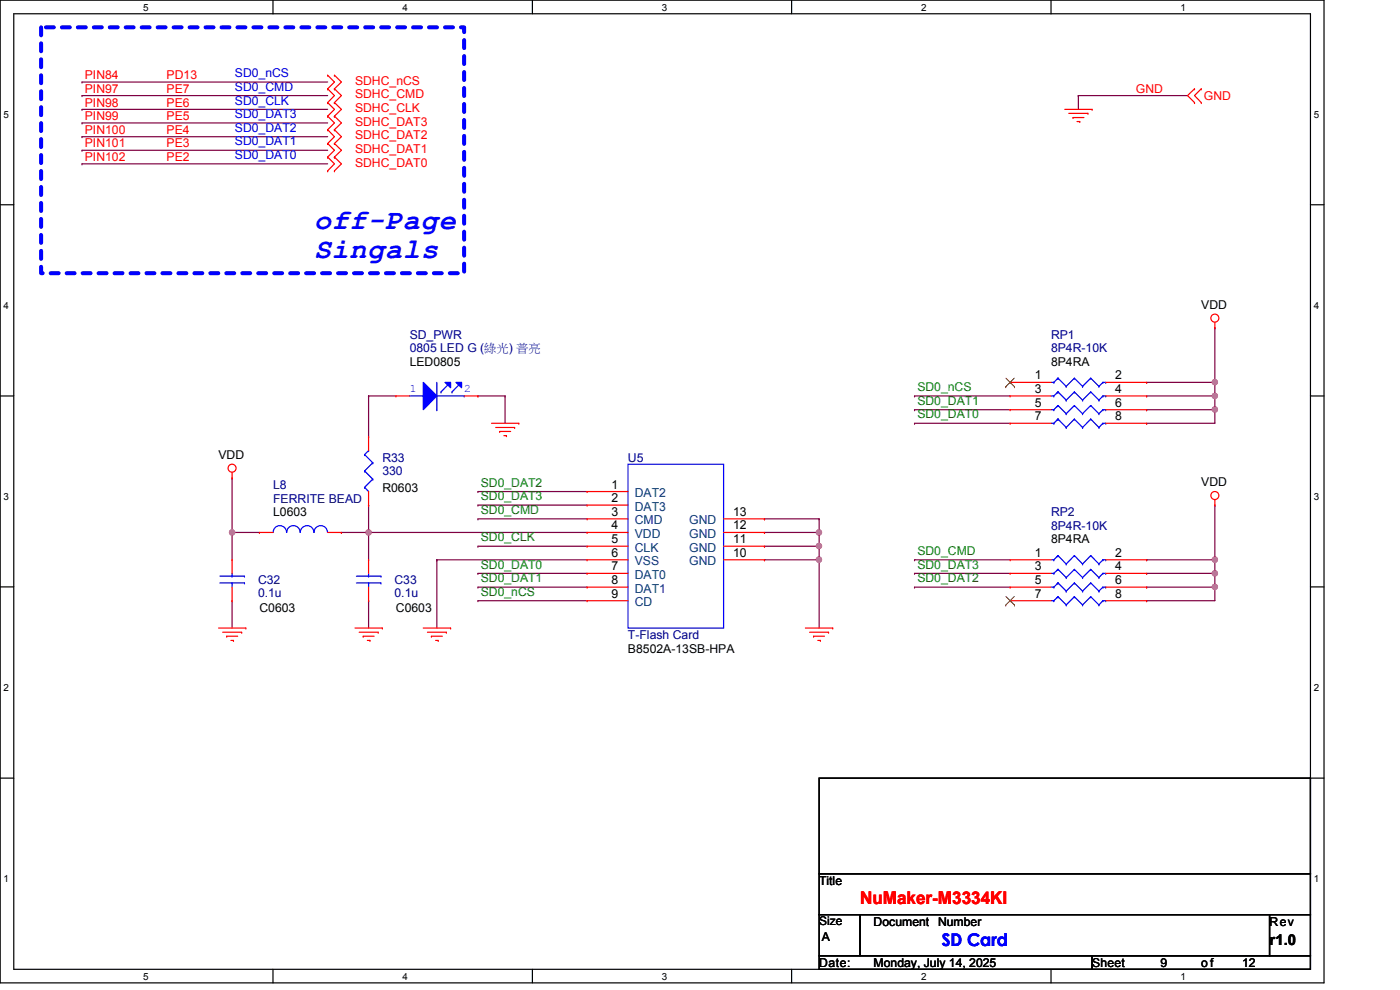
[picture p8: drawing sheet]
<svg xmlns="http://www.w3.org/2000/svg" width="297mm" height="210mm" viewBox="0 0 297 210" stroke-linecap="round" stroke-linejoin="round" font-family="sans-serif">
<path d="M0 0h280.9v208.5h-280.9zM2.9 2.9h275.1v202.7h-275.1z" fill="none" stroke="#000" stroke-width=".25"/>
<g fill="#fff">
<path d="M30.4 .3h1.1v2.4h-1.1z"/>
<path d="M30.4 205.9h1.1v2.3h-1.1z"/>
</g>
<path d="M57.9 0v2.9M57.9 205.6v2.9" fill="none" stroke="#000" stroke-width=".25"/>
<g fill="#fff">
<path d="M85.4 .3h1.1v2.4h-1.1z"/>
<path d="M85.4 205.9h1.1v2.3h-1.1z"/>
</g>
<path d="M112.9 0v2.9M112.9 205.6v2.9" fill="none" stroke="#000" stroke-width=".25"/>
<g fill="#fff">
<path d="M140.4 .3h1.2v2.4h-1.2z"/>
<path d="M140.4 205.9h1.2v2.3h-1.2z"/>
</g>
<path d="M167.9 0v2.9M167.9 205.6v2.9" fill="none" stroke="#000" stroke-width=".25"/>
<g fill="#fff">
<path d="M195.4 .3h1.2v2.4h-1.2z"/>
<path d="M195.4 205.9h1.2v2.3h-1.2z"/>
</g>
<path d="M223 0v2.9M223 205.6v2.9" fill="none" stroke="#000" stroke-width=".25"/>
<g fill="#fff">
<path d="M250.4 .3h1.2v2.4h-1.2z"/>
<path d="M250.4 205.9h1.2v2.3h-1.2z"/>
<path d="M.8 23.2h1.1v2.3h-1.1z"/>
<path d="M278.7 23.2h1.2v2.3h-1.2z"/>
<path d="M.8 63.7h1.1v2.3h-1.1z"/>
<path d="M278.7 63.7h1.2v2.3h-1.2z"/>
</g>
<path d="M0 43.4h2.9M278 43.4h2.9" fill="none" stroke="#000" stroke-width=".25"/>
<g fill="#fff">
<path d="M.8 104.2h1.1v2.4h-1.1z"/>
<path d="M278.7 104.2h1.2v2.4h-1.2z"/>
</g>
<path d="M0 84h2.9M278 84h2.9" fill="none" stroke="#000" stroke-width=".25"/>
<g fill="#fff">
<path d="M.8 144.7h1.1v2.4h-1.1z"/>
<path d="M278.7 144.7h1.2v2.4h-1.2z"/>
</g>
<path d="M0 124.5h2.9M278 124.5h2.9" fill="none" stroke="#000" stroke-width=".25"/>
<g fill="#fff">
<path d="M.8 185.3h1.1v2.3h-1.1z"/>
<path d="M278.7 185.3h1.2v2.3h-1.2z"/>
</g>
<path d="M0 165.1h2.9M278 165.1h2.9" fill="none" stroke="#000" stroke-width=".25"/>
<path d="M8.7 5.8h89.8v52.2h-89.8z" fill="none" stroke="#00f" stroke-width=".85" stroke-dasharray="1.7 1.7"/>
<g fill="none" stroke="#800040" stroke-width=".25">
<path d="M17.4 17.4h.1M17.4 17.4h52.1M17.4 20.3h.1M17.4 23.2h.1M17.4 26.1h.1M17.4 29h.1M17.4 31.9h.1M17.4 34.8h.1M17.4 20.3h52.1M17.4 23.2h52.1M17.4 26.1h52.1M17.4 29h52.1"/>
<path d="M17.4 31.9h52.1M17.4 34.8h52.1M162.2 110.1h.1M162.2 110.1h11.6M173.8 110.1h.1M173.8 110.1v2.8"/>
</g>
<circle cx="173.7" cy="112.9" r=".56" fill="#f0f"/>
<circle cx="173.7" cy="112.9" r=".56" fill="none" stroke="#f0f" stroke-width=".25"/>
<path d="M162.2 112.9h.1M162.2 115.9h.1M162.2 112.9h11.6M173.8 112.9h.1M173.8 112.9v3h-11.6" fill="none" stroke="#800040" stroke-width=".25"/>
<circle cx="173.7" cy="115.8" r=".56" fill="#f0f"/>
<circle cx="173.7" cy="115.8" r=".56" fill="none" stroke="#f0f" stroke-width=".25"/>
<path d="M173.8 118.7h.1M173.8 118.7v14.5" fill="none" stroke="#800040" stroke-width=".25"/>
<circle cx="173.7" cy="118.7" r=".56" fill="#f0f"/>
<circle cx="173.7" cy="118.7" r=".56" fill="none" stroke="#f0f" stroke-width=".25"/>
<path d="M72.4 112.9h.1M72.4 112.9h52.1M78.2 112.9h.1M78.2 112.9v5.8M162.2 118.7h.1M162.2 118.7h11.6M49.2 127.4h.1M49.2 127.4v5.8M78.2 127.4h.1M78.2 127.4v5.8" fill="none" stroke="#800040" stroke-width=".25"/>
<circle cx="78.2" cy="112.9" r=".56" fill="#f0f"/>
<circle cx="78.2" cy="112.9" r=".56" fill="none" stroke="#f0f" stroke-width=".25"/>
<path d="M49.2 112.9h.1M49.2 101.4h.1M49.2 112.9h5.8M49.2 101.4v17.3" fill="none" stroke="#800040" stroke-width=".25"/>
<circle cx="49.2" cy="112.9" r=".56" fill="#f0f"/>
<circle cx="49.2" cy="112.9" r=".56" fill="none" stroke="#f0f" stroke-width=".25"/>
<g fill="none" stroke="#800040" stroke-width=".25">
<path d="M78.2 84h.1M78.2 84h5.8M78.2 84v8.7M101.4 84h.1M101.4 84h5.7M107.1 84h.1M107.1 84v5.8M194 84h.1M194 86.9h.1M194 89.8h.1M194 84h20.3M194 86.9h20.3"/>
<path d="M194 89.8h20.3M243.2 89.8h.1M243.2 86.9h.1M243.2 86.9h14.5M257.7 86.9h.1M257.7 86.9v2.9h-14.5M78.2 107.1h.1M78.2 107.1v5.8M92.7 118.7h.1M92.7 118.7h31.8M92.7 118.7v14.5M101.4 104.3h.1"/>
<path d="M101.4 107.1h.1M101.4 110.1h.1M101.4 115.9h.1M101.4 104.3h23.1M101.4 107.1h23.1M101.4 110.1h23.1M101.4 115.9h23.1M173.8 115.9h.1M173.8 115.9v2.8M101.4 121.6h.1M101.4 124.5h.1M101.4 127.4h.1"/>
<path d="M101.4 121.6h23.1M101.4 124.5h23.1M101.4 127.4h23.1"/>
</g>
<circle cx="257.7" cy="86.9" r=".56" fill="#f0f"/>
<circle cx="257.7" cy="86.9" r=".56" fill="none" stroke="#f0f" stroke-width=".25"/>
<path d="M243.2 84h.1M243.2 84h14.5M257.7 84h.1M257.7 84v2.9" fill="none" stroke="#800040" stroke-width=".25"/>
<circle cx="257.7" cy="84" r=".56" fill="#f0f"/>
<circle cx="257.7" cy="84" r=".56" fill="none" stroke="#f0f" stroke-width=".25"/>
<path d="M257.7 69.5h.1M257.7 69.5v14.5M243.2 81.1h.1M243.2 81.1h14.5M257.7 81.1h.1" fill="none" stroke="#800040" stroke-width=".25"/>
<circle cx="257.7" cy="81.1" r=".56" fill="#f0f"/>
<circle cx="257.7" cy="81.1" r=".56" fill="none" stroke="#f0f" stroke-width=".25"/>
<path d="M194 118.7h.1M194 118.7h20.3M194 121.6h.1M194 124.5h.1M194 121.6h20.3M194 124.5h20.3M243.2 127.4h.1M243.2 124.5h.1M243.2 124.5h14.5M257.7 124.5h.1M257.7 124.5v2.9h-14.5" fill="none" stroke="#800040" stroke-width=".25"/>
<circle cx="257.7" cy="124.5" r=".56" fill="#f0f"/>
<circle cx="257.7" cy="124.5" r=".56" fill="none" stroke="#f0f" stroke-width=".25"/>
<path d="M243.2 121.6h.1M243.2 121.6h14.5M257.7 121.6h.1M257.7 121.6v2.9" fill="none" stroke="#800040" stroke-width=".25"/>
<circle cx="257.7" cy="121.6" r=".56" fill="#f0f"/>
<circle cx="257.7" cy="121.6" r=".56" fill="none" stroke="#f0f" stroke-width=".25"/>
<path d="M243.2 118.7h.1M243.2 118.7h14.5M257.7 118.7h.1M257.7 118.7v2.9" fill="none" stroke="#800040" stroke-width=".25"/>
<circle cx="257.7" cy="118.7" r=".56" fill="#f0f"/>
<circle cx="257.7" cy="118.7" r=".56" fill="none" stroke="#f0f" stroke-width=".25"/>
<path d="M228.8 20.3h.1M228.8 20.3v2.9M228.8 20.3h23.1M257.7 107.1h.1M257.7 107.1v11.6" fill="none" stroke="#800040" stroke-width=".25"/>
<g fill="none" stroke="#f00" stroke-width=".25">
<path d="M69.5 18.8h.1M69.5 16h.1M69.5 18.8l1.5 1.5-1.5 1.5M69.5 16l1.5 1.4-1.5 1.4M71 18.8h.1M71 16h.1M71 18.8l1.4 1.5-1.4 1.5M71 16l1.4 1.4-1.4 1.4M253.4 18.8h.1M253.4 18.8l-1.5 1.5 1.5 1.5M254.8 18.8h.1M254.8 18.8l-1.4 1.5 1.4 1.5"/>
<path d="M69.5 21.8h.1M69.5 24.6h.1M69.5 36.2h.1M69.5 33.3h.1M69.5 30.4h.1M69.5 27.5h.1M69.5 21.8l1.5 1.4-1.5 1.4M69.5 33.3l1.5 1.5-1.5 1.4M69.5 30.4l1.5 1.5-1.5 1.4M69.5 27.5l1.5 1.5-1.5 1.4M69.5 24.6l1.5 1.5-1.5 1.4M71 21.8h.1"/>
<path d="M71 24.6h.1M71 36.2h.1M71 33.3h.1M71 30.4h.1M71 27.5h.1M71 21.8l1.4 1.4-1.4 1.4M71 33.3l1.4 1.5-1.4 1.4M71 30.4l1.4 1.5-1.4 1.4M71 27.5l1.4 1.5-1.4 1.4M71 24.6l1.4 1.5-1.4 1.4M225.9 23.2h5.8M226.7 24h4.1"/>
<path d="M227.6 24.9h.1M227.6 24.9h2.4M228.5 25.8h.6M229.1 25.8h.1M230.8 24h.1M231.7 23.2h.1M253.4 21.8h.1M254.8 21.8h.1M257.7 69.5h.1M257.7 68.4v1.1M78.2 92.7h.1M78.2 92.7v2.9"/>
<path d="M104.3 89.8h5.8M105.2 90.7h4M106 91.5h.1M106 91.5h2.3M106.9 92.4h.5M107.4 92.4h.1M109.2 90.7h.1M110.1 89.8h.1M214.3 81.1h.1M214.3 84h.1M214.3 86.9h.1M214.3 89.8h.1"/>
<path d="M214.3 89.8h8.7M214.3 81.1h8.7M214.3 84h8.7M214.3 86.9h8.7M234.6 89.8h8.6M234.6 81.1h8.6M234.6 84h8.6M234.6 86.9h8.6M243.2 81.1h.1M243.2 84h.1M243.2 86.9h.1M243.2 89.8h.1"/>
<path d="M49.2 101.4h.1M49.2 118.7h.1M49.2 100.2v1.2M49.2 118.7v2.9M55 112.9h.1M55 112.9h3M69.5 112.9h2.9M72.4 112.9h.1M78.2 118.7h.1M78.2 107.1h.1M78.2 104.3v2.8M78.2 118.7v2.9"/>
<path d="M214.3 118.7h.1M214.3 118.7h8.7M234.6 118.7h8.6M243.2 118.7h.1M257.7 107.1h.1M257.7 106v1.1M46.4 133.2h5.8M47.2 134.1h4.1M48.1 135h.1M48.1 135h2.3M49 135.8h.5M49.2 127.4h.1"/>
<path d="M49.2 124.5v2.9M49.5 135.8h.1M51.3 134.1h.1M52.2 133.2h.1M75.3 133.2h5.8M76.2 134.1h4M77 135h.1M77 135h2.4M77.9 135.8h.6M78.2 127.4h.1M78.2 124.5v2.9M78.5 135.8h.1"/>
<path d="M80.2 134.1h.1M81.1 133.2h.1M89.8 133.2h5.8M90.7 134.1h4M91.5 135h.1M91.5 135h2.4M92.4 135.8h.6M93 135.8h.1M94.7 134.1h.1M95.6 133.2h.1M170.9 133.2h5.8M171.7 134.1h4.1"/>
<path d="M172.6 135h.1M172.6 135h2.3M173.5 135.8h.5M174 135.8h.1M175.8 134.1h.1M176.7 133.2h.1M214.3 121.6h.1M214.3 124.5h.1M214.3 127.4h.1M214.3 121.6h8.7M214.3 124.5h8.7M214.3 127.4h8.7"/>
<path d="M234.6 121.6h8.6M234.6 124.5h8.6M234.6 127.4h8.6M243.2 121.6h.1M243.2 124.5h.1M243.2 127.4h.1"/>
<circle cx="257.7" cy="67.5" r=".85"/>
<circle cx="49.2" cy="99.3" r=".85"/>
<circle cx="257.7" cy="105.1" r=".85"/>
</g>
<path d="M173.8 165.1h104.2v20.2h-104.2zM173.8 185.3h104.2v8.7h-104.2zM173.8 194h8.7v8.7h-8.7zM182.5 194h86.8v8.7h-86.8zM269.3 194h8.7v8.7h-8.7zM173.8 202.7h57.9v2.9h-57.9zM231.7 202.7h46.3v2.9h-46.3z" fill="none" stroke="#000" stroke-width=".25"/>
<g fill="none" stroke="#00f" stroke-width=".25">
<path d="M77.3 99.9h.1M77.3 96.4h.1M77.3 99.9l1.8 1.7M77.3 96.4l1.8 1.8M78.2 95.6h.1M78.2 95.6l-.9 .8M79.1 98.2h.1M79.1 98.2l-1.8 1.7M223 81.1h.6M223 84h.6M223 86.9h.6M223 89.8h.6"/>
<path d="M223.6 81.1h.1M223.6 84h.1M223.6 86.9h.1M223.6 89.8h.1M224.5 80.2h.1M224.5 83.1h.1M224.5 86h.1M224.5 88.9h.1M224.5 80.2l-.9 .9M224.5 83.1l-.3 .3M224.5 86l-.9 .9M224.5 88.9l-.9 .9"/>
<path d="M224.5 80.2l1.7 1.8M224.5 83.1l-.9 .9M224.5 83.1l1.7 1.8M224.5 86l1.7 1.8M224.5 88.9l1.7 1.8M226.2 82h.1M226.2 84.9h.1M226.2 87.8h.1M226.2 90.7h.1M227.9 80.2h.1M227.9 83.1h.1M227.9 86h.1"/>
<path d="M227.9 88.9h.1M227.9 80.2l-1.7 1.8M227.9 80.2l1.8 1.8M227.9 83.1l-1.7 1.8M227.9 83.1l1.8 1.8M227.9 86l-1.7 1.8M227.9 86l1.8 1.8M227.9 88.9l-1.7 1.8M227.9 88.9l1.8 1.8M229.7 82h.1M229.7 84.9h.1M229.7 87.8h.1"/>
<path d="M229.7 90.7h.1M231.4 80.2h.1M231.4 83.1h.1M231.4 86h.1M231.4 88.9h.1M231.4 80.2l-1.7 1.8M231.4 80.2l1.7 1.8M231.4 83.1l-1.7 1.8M231.4 83.1l1.7 1.8M231.4 86l-1.7 1.8M231.4 86l1.7 1.8M231.4 88.9l-1.7 1.8"/>
<path d="M231.4 88.9l1.7 1.8M233.1 82h.1M233.1 84.9h.1M233.1 87.8h.1M233.1 90.7h.1M234 81.1h.1M234 84h.1M234 86.9h.1M234 89.8h.1M234 81.1h.6M234 81.1l-.9 .9M234 84h.6"/>
<path d="M234 84l-.9 .9M234 86.9h.6M234 86.9l-.9 .9M234 89.8h.6M234 89.8l-.9 .9M234.6 81.1h.1M234.6 84h.1M234.6 86.9h.1M234.6 89.8h.1M58 112.9a1.42 1.42 0 0 1 1.4-1.4 1.42 1.42 0 0 1 1.4 1.4M60.8 112.9a1.42 1.42 0 0 1 1.5-1.4 1.42 1.42 0 0 1 1.4 1.4M63.7 112.9a1.44 1.44 0 0 1 1.5-1.4 1.44 1.44 0 0 1 1.4 1.4 1.44 1.44 0 0 1 1.4-1.4 1.44 1.44 0 0 1 1.5 1.4"/>
<path d="M77.3 103.4h.1M77.3 103.4l.9 .9M79.1 101.6h.1M79.1 101.6l-1.8 1.8M223 118.7h.6M223.6 118.7h.1M224.5 117.9h.1M224.5 117.9l-.9 .8M224.5 117.9l1.7 1.7M226.2 119.6h.1M227.9 117.9h.1M227.9 117.9l-1.7 1.7"/>
<path d="M227.9 117.9l1.8 1.7M229.7 119.6h.1M231.4 117.9h.1M231.4 117.9l-1.7 1.7M231.4 117.9l1.7 1.7M233.1 119.6h.1M234 118.7h.1M234 118.7h.6M234 118.7l-.9 .9M234.6 118.7h.1M46.7 123.7h5.2M46.7 122.2h5.2"/>
<path d="M49.2 122.2h.1M49.2 123.7h.1M49.2 121.6v.6M49.2 123.7v.8M51.9 123.7h.1M51.9 122.2h.1M75.6 123.7h5.2M75.6 122.2h5.2M78.2 122.2h.1M78.2 123.7h.1M78.2 121.6v.6M78.2 123.7v.8"/>
<path d="M80.8 123.7h.1M80.8 122.2h.1M223 121.6h.6M223 124.5h.6M223 127.4h.6M223.6 121.6h.1M223.6 124.5h.1M223.6 127.4h.1M224.5 120.8h.1M224.5 123.7h.1M224.5 126.6h.1M224.5 120.8l-.3 .3"/>
<path d="M224.5 123.7l-.9 .8M224.5 126.6l-.3 .3M224.5 120.8l-.9 .8M224.5 120.8l1.7 1.7M224.5 123.7l1.7 1.7M224.5 126.6l-.9 .8M224.5 126.6l1.7 1.7M226.2 122.5h.1M226.2 125.4h.1M226.2 128.3h.1M227.9 120.8h.1M227.9 123.7h.1"/>
<path d="M227.9 126.6h.1M227.9 120.8l-1.7 1.7M227.9 120.8l1.8 1.7M227.9 123.7l-1.7 1.7M227.9 123.7l1.8 1.7M227.9 126.6l-1.7 1.7M227.9 126.6l1.8 1.7M229.7 122.5h.1M229.7 125.4h.1M229.7 128.3h.1M231.4 120.8h.1M231.4 123.7h.1"/>
<path d="M231.4 126.6h.1M231.4 120.8l-1.7 1.7M231.4 120.8l1.7 1.7M231.4 123.7l-1.7 1.7M231.4 123.7l1.7 1.7M231.4 126.6l-1.7 1.7M231.4 126.6l1.7 1.7M233.1 122.5h.1M233.1 125.4h.1M233.1 128.3h.1M234 121.6h.1M234 124.5h.1"/>
<path d="M234 127.4h.1M234 121.6h.6M234 121.6l-.9 .9M234 124.5h.6M234 124.5l-.9 .9M234 127.4h.6M234 127.4l-.9 .9M234.6 121.6h.1M234.6 124.5h.1M234.6 127.4h.1"/>
</g>
<path d="M213.4 82h.1M213.4 80.2l1.8 1.8M215.2 80.2l-1.8 1.8M215.2 82h.1M213.4 128.4h.1M213.4 126.5l1.8 1.9M215.2 126.5l-1.8 1.9M215.2 128.4h.1" fill="none" stroke="#804000" stroke-width=".21"/>
<path d="M89.8 81.1l2.9 2.9-2.9 2.9z" fill="#00f"/>
<path d="M89.8 81.1l2.9 2.9-2.9 2.9z" fill="none" stroke="#00f" stroke-width=".25"/>
<path d="M94.4 81.1h1.2v1.2z" fill="#00f"/>
<path d="M94.4 81.1h1.2v1.2z" fill="none" stroke="#00f" stroke-width=".25"/>
<path d="M96.7 81.1h1.2v1.2z" fill="#00f"/>
<path d="M86.9 84h2.9M89.8 84h.1M92.7 86.9h.1M92.7 81.1v5.8M92.7 84h5.8M93.6 83.1h.1M95 81.7l-1.4 1.4M95.9 83.1h.1M96.7 81.1h1.2v1.2zM97.3 81.7l-1.4 1.4M98.5 84h.1M133.2 98.5h20.3v34.7h-20.3z" fill="none" stroke="#00f" stroke-width=".25"/>
<g fill="none" stroke="#f00" stroke-width=".25">
<path d="M84 84h.1M84 84h2.9M98.5 84h2.9M101.4 84h.1M124.5 104.3h.1M124.5 107.1h.1M124.5 110.1h.1M124.5 112.9h.1M124.5 115.9h.1M124.5 118.7h.1M124.5 104.3h8.7M124.5 107.1h8.7"/>
<path d="M124.5 110.1h8.7M124.5 112.9h8.7M124.5 115.9h8.7M124.5 118.7h8.7M153.5 110.1h8.7M153.5 112.9h8.7M153.5 115.9h8.7M153.5 118.7h8.7M162.2 118.7h.1M162.2 115.9h.1M162.2 112.9h.1M162.2 110.1h.1"/>
<path d="M124.5 121.6h.1M124.5 124.5h.1M124.5 127.4h.1M124.5 121.6h8.7M124.5 124.5h8.7M124.5 127.4h8.7"/>
</g>
<circle cx="173.7" cy="112.9" r=".56" fill="#f0f"/>
<circle cx="173.7" cy="112.9" r=".56" fill="none" stroke="#f0f" stroke-width=".25"/>
<circle cx="173.7" cy="115.8" r=".56" fill="#f0f"/>
<circle cx="173.7" cy="115.8" r=".56" fill="none" stroke="#f0f" stroke-width=".25"/>
<circle cx="173.7" cy="118.7" r=".56" fill="#f0f"/>
<circle cx="173.7" cy="118.7" r=".56" fill="none" stroke="#f0f" stroke-width=".25"/>
<circle cx="78.2" cy="112.9" r=".56" fill="#f0f"/>
<circle cx="78.2" cy="112.9" r=".56" fill="none" stroke="#f0f" stroke-width=".25"/>
<circle cx="49.2" cy="112.9" r=".56" fill="#f0f"/>
<circle cx="49.2" cy="112.9" r=".56" fill="none" stroke="#f0f" stroke-width=".25"/>
<circle cx="257.7" cy="86.9" r=".56" fill="#f0f"/>
<circle cx="257.7" cy="86.9" r=".56" fill="none" stroke="#f0f" stroke-width=".25"/>
<circle cx="257.7" cy="84" r=".56" fill="#f0f"/>
<circle cx="257.7" cy="84" r=".56" fill="none" stroke="#f0f" stroke-width=".25"/>
<circle cx="257.7" cy="81.1" r=".56" fill="#f0f"/>
<circle cx="257.7" cy="81.1" r=".56" fill="none" stroke="#f0f" stroke-width=".25"/>
<circle cx="257.7" cy="124.5" r=".56" fill="#f0f"/>
<circle cx="257.7" cy="124.5" r=".56" fill="none" stroke="#f0f" stroke-width=".25"/>
<circle cx="257.7" cy="121.6" r=".56" fill="#f0f"/>
<circle cx="257.7" cy="121.6" r=".56" fill="none" stroke="#f0f" stroke-width=".25"/>
<circle cx="257.7" cy="118.7" r=".56" fill="#f0f"/>
<circle cx="257.7" cy="118.7" r=".56" fill="none" stroke="#f0f" stroke-width=".25"/>
<g font-size="6.1" fill="#00f">
<text x="66.6" y="48.6">off-Page</text>
<text x="66.6" y="54.7">Singals</text>
</g>
<text font-size="3.7" fill="#f00" x="182.5" y="191.7">NuMaker-M3334KI</text>
<text font-size="3.7" fill="#00f" x="199.8" y="200.6">SD Card</text>
<text font-size="3.2" x="269.3" y="200.4">r1.0</text>
<g font-size="2.6" fill="#f00">
<text x="18" y="16.8">PIN84</text>
<text x="35.3" y="16.8">PD13</text>
<text x="75.3" y="18">SDHC_nCS</text>
<text x="18" y="19.7">PIN97</text>
<text x="18" y="22.6">PIN98</text>
<text x="35.3" y="19.7">PE7</text>
<text x="35.3" y="22.6">PE6</text>
<text x="75.3" y="20.9">SDHC_CMD</text>
<text x="75.3" y="23.8">SDHC_CLK</text>
<text x="241" y="19.7">GND</text>
<text x="255.4" y="21.2">GND</text>
<text x="18" y="25.5">PIN99</text>
<text x="18" y="28.4">PIN100</text>
<text x="35.3" y="28.4">PE4</text>
<text x="35.3" y="25.5">PE5</text>
<text x="75.3" y="29.6">SDHC_DAT2</text>
<text x="75.3" y="26.7">SDHC_DAT3</text>
<text x="18" y="31.3">PIN101</text>
<text x="18" y="34.2">PIN102</text>
<text x="35.3" y="31.3">PE3</text>
<text x="35.3" y="34.2">PE2</text>
<text x="75.3" y="35.3">SDHC_DAT0</text>
<text x="75.3" y="32.5">SDHC_DAT1</text>
</g>
<g font-size="2.6" fill="#00f">
<text x="49.8" y="16.4">SD0_nCS</text>
<text x="49.8" y="19.3">SD0_CMD</text>
<text x="49.8" y="22.2">SD0_CLK</text>
<text x="49.8" y="25.1">SD0_DAT3</text>
<text x="49.8" y="28">SD0_DAT2</text>
<text x="49.8" y="30.9">SD0_DAT1</text>
<text x="49.8" y="33.7">SD0_DAT0</text>
</g>
<g font-size="2.6">
<text x="254.8" y="65.5">VDD</text>
<text x="86.9" y="77.6">LED0805</text>
<text x="223" y="77.6">8P4RA</text>
<text x="219.5" y="80.5">1</text>
<text x="219.5" y="83.4">3</text>
<text x="236.6" y="80.5">2</text>
<text x="236.6" y="83.4">4</text>
<text x="219.5" y="86.3">5</text>
<text x="219.5" y="89.2">7</text>
<text x="236.6" y="86.3">6</text>
<text x="236.6" y="89.2">8</text>
<text x="46.4" y="97.3">VDD</text>
<text x="81.1" y="104.3">R0603</text>
<text x="129.8" y="103.6">1</text>
<text x="129.8" y="106.5">2</text>
<text x="254.8" y="103.1">VDD</text>
<text x="58" y="109.5">L0603</text>
<text x="129.8" y="109.4">3</text>
<text x="129.8" y="112.3">4</text>
<text x="155.5" y="112.3">12</text>
<text x="155.5" y="109.4">13</text>
<text x="129.8" y="115.2">5</text>
<text x="129.8" y="118.1">6</text>
<text x="155.5" y="118.1">10</text>
<text x="155.5" y="115.2">11</text>
<text x="219.5" y="118.1">1</text>
<text x="223" y="115.3">8P4RA</text>
<text x="236.6" y="118.1">2</text>
<text x="129.8" y="121">7</text>
<text x="129.8" y="123.9">8</text>
<text x="219.5" y="121">3</text>
<text x="219.5" y="123.9">5</text>
<text x="236.6" y="121">4</text>
<text x="236.6" y="123.9">6</text>
<text x="55" y="129.8">C0603</text>
<text x="84" y="129.8">C0603</text>
<text x="129.8" y="126.8">9</text>
<text x="219.5" y="126.8">7</text>
<text x="236.6" y="126.8">8</text>
<text x="133.2" y="138.4">B8502A-13SB-HPA</text>
<text x="173.8" y="187.7">Title</text>
<text x="185.3" y="196.3">Document</text>
<text x="199" y="196.3">Number</text>
<text x="269.3" y="196.3">Rev</text>
<text x="174.3" y="199.6">A</text>
<text x="173.8" y="205.1">Date:</text>
<text x="185.3" y="205.1">Monday, July 14, 2025</text>
<text x="231.7" y="205.1">Sheet</text>
<text x="246.2" y="205.1">9</text>
<text x="254.8" y="205.1">of</text>
<text x="263.5" y="205.1">12</text>
</g>
<g font-size="2.6" fill="#000080">
<text x="86.9" y="71.8">SD_PWR</text>
<text x="223" y="71.8">RP1</text>
<text x="86.9" y="74.8">0805 LED G (綠綠) 普高</text>
<text x="223" y="74.8">8P4R-10K</text>
<text x="81.1" y="97.9">R33</text>
<text x="81.1" y="100.8">330</text>
<text x="133.2" y="97.9">U5</text>
<text x="58" y="103.7">L8</text>
<text x="58" y="106.6">FERRITE BEAD</text>
<text x="223" y="109.5">RP2</text>
<text x="223" y="112.4">8P4R-10K</text>
<text x="54.7" y="124">C32</text>
<text x="83.7" y="124">C33</text>
<text x="54.7" y="126.6">0.1u</text>
<text x="83.7" y="126.6">0.1u</text>
<text x="133.2" y="135.6">T-Flash Card</text>
</g>
<g font-size="2.6" fill="#008000">
<text x="194.6" y="83">SD0_nCS</text>
<text x="194.6" y="85.9">SD0_DAT1</text>
<text x="194.6" y="88.8">SD0_DAT0</text>
<text x="102" y="103.3">SD0_DAT2</text>
<text x="102" y="106.1">SD0_DAT3</text>
<text x="102" y="109.1">SD0_CMD</text>
<text x="102" y="114.9">SD0_CLK</text>
<text x="194.6" y="117.7">SD0_CMD</text>
<text x="102" y="120.6">SD0_DAT0</text>
<text x="102" y="123.5">SD0_DAT1</text>
<text x="194.6" y="120.6">SD0_DAT3</text>
<text x="194.6" y="123.5">SD0_DAT2</text>
<text x="102" y="126.4">SD0_nCS</text>
</g>
<g font-size="2.6" fill="#004080">
<text x="134.7" y="105.5">DAT2</text>
<text x="134.7" y="108.3">DAT3</text>
<text x="134.7" y="111.3">CMD</text>
<text x="146.2" y="111.3">GND</text>
<text x="134.7" y="114.1">VDD</text>
<text x="134.7" y="117.1">CLK</text>
<text x="134.7" y="119.9">VSS</text>
<text x="146.2" y="119.9">GND</text>
<text x="146.2" y="117.1">GND</text>
<text x="146.2" y="114.1">GND</text>
<text x="134.7" y="122.8">DAT0</text>
<text x="134.7" y="125.7">DAT1</text>
<text x="134.7" y="128.6">CD</text>
</g>
<text font-size="2.5" x="173.8" y="196.3">Size</text>
<g font-size="2.4" fill="#00f">
<text x="86.9" y="83.1">1</text>
<text x="98.5" y="83.1">2</text>
</g>
<g font-size="2.1">
<text x="30.4" y="2.2">5</text>
<text x="85.4" y="2.2">4</text>
<text x="140.4" y="2.2">3</text>
<text x="195.4" y="2.2">2</text>
<text x="250.4" y="2.2">1</text>
<text x=".8" y="25.1">5</text>
<text x="278.7" y="25.1">5</text>
<text x=".8" y="65.6">4</text>
<text x="278.7" y="65.6">4</text>
<text x=".8" y="106.1">3</text>
<text x="278.7" y="106.1">3</text>
<text x=".8" y="146.6">2</text>
<text x="278.7" y="146.6">2</text>
<text x=".8" y="187.2">1</text>
<text x="278.7" y="187.2">1</text>
<text x="30.4" y="207.8">5</text>
<text x="85.4" y="207.8">4</text>
<text x="140.4" y="207.8">3</text>
<text x="195.4" y="207.8">2</text>
<text x="250.4" y="207.8">1</text>
</g>
</svg>
